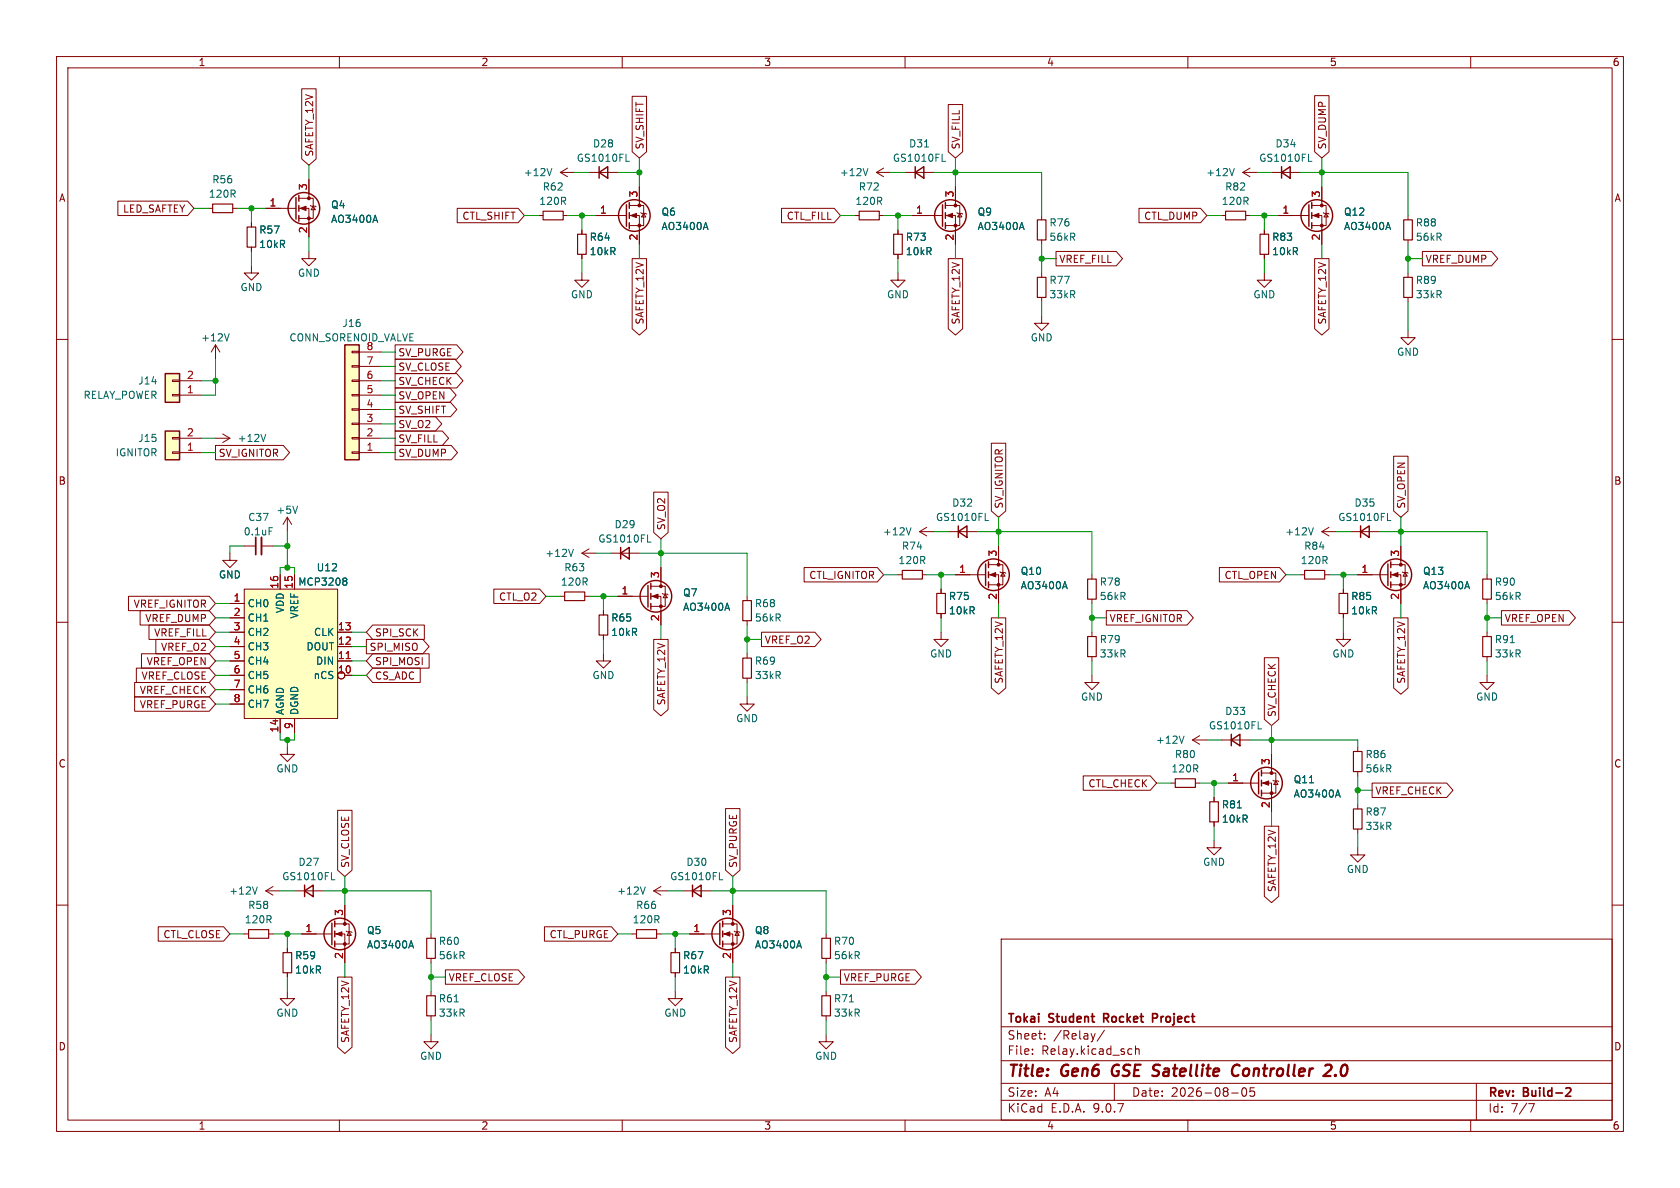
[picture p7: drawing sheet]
<svg xmlns="http://www.w3.org/2000/svg" width="297mm" height="210mm" viewBox="0 0 297 210" stroke-linecap="round" stroke-linejoin="round" font-family="sans-serif">
<g fill="none" stroke="#840000" stroke-width=".18">
<path d="M10 10h277v190h-277zM12 12h273v186h-273zM60 10v2M110 10v2M160 10v2M210 10v2M260 10v2M44.4 39.4v.7M105.4 38.1h5.3M111.3 36.3h2.5v3.6h-2.5M111.3 38.1h1.7v5.1M113 33v3.3"/>
<path d="M113.3 37.6l.1 .1h.8l.1 .1M113.8 37.7l.4 .7h-.8zM160 30.5h5.1M44.4 47v1.3h1.3l-1.3 1.2-1.2-1.2h1.2M44.4 43.7v.8M54.6 44.5v1.2h1.3l-1.3 1.3-1.3-1.3h1.3M102.9 48.3v1.2h1.2l-1.2 1.3-1.3-1.3h1.3M102.9 40.6v.8M102.9 45v.7M10 60h2M38.1 77.5h2.5M38.1 61l-.8 1.2"/>
<path d="M38.1 61l.8 1.2M38.1 61v2.5M39.4 76.7l1.2 .8M40.6 77.5l-1.2 .7M285 60h2M10 110h2M193 119.4v1.3h1.3l-1.3 1.2-1.2-1.2h1.2M193 101.6v.8M193 105.9v.8M193 111.8v.7M193 116.1v.7M285 110h2"/>
<path d="M115.6 157.5l1.2 .7M115.6 157.5h2.5M116.8 156.7l-1.2 .8M214.6 141v.7M214.6 145.3v.8M10 160h2M111.8 165.1h.7M116.1 165.1h.7M146 165.1v.8M146 169.4v.8M146 175.3v.7M146 179.6v.7"/>
<path d="M177 166h108v32h-108zM285 160h2M60 198v2M110 198v2M160 198v2M177 194.5h108M177 191.5h108M177 187.5h108M177 181.5h108M182.5 186.3v.1M182.5 185.5v.1M184.7 183.6v.1"/>
<path d="M184.7 182.8v.1M193.6 182.7l-.4 1M195.2 182.1l-1.2 2M197 191.5v3M199.7 185.4l.4 .1M200.1 186.3l-.4 .1M200.7 185.5l.3-.1 .3 .1 .1 .9M200.7 184.9v1.5M210 198v2M217.7 193.2h1.2M219.7 192.4l.2-.1a.81 .81 0 0 1 .6 .6 .81 .81 0 0 1-.3 .8l-.2 .1a.81 .81 0 0 1-.3-1.4zM221.7 192.3h-.7v.7l.2-.1h.5l.1 .3-.1 .5-.2 .1-.5-.1"/>
<path d="M260 198v2M261 191.5v6.5M270.2 195.1h1l-.6 1.5"/>
</g>
<path d="M195.1 180h.6M195.7 179.2h-.6v1.5M204.5 179.3l-.7-.1v1.5M204.5 179.9l-.7 .1M277.1 192.3l.5 .1 .1 .3-.9 1.1h.9" fill="none" stroke="#840000" stroke-width=".3"/>
<path d="M196.8 188.5a1.27 1.27 0 0 0 0 1.6M219.1 188.4a.88 .88 0 0 0-1 0 .88 .88 0 0 0-.3 1 .69 .69 0 0 0 .3 .7 .69 .69 0 0 0 .8-.1M234.6 188.2h.5a.45 .45 0 0 1 .3 .6l-.1 .3-1.3 1.1h1.2M236.1 190l.1 .1-.1 .1M236.1 190l-.1 .1 .1 .1M236.1 190v.2" fill="none" stroke="#840000" stroke-width=".4"/>
<path d="M43.7 40.1h1.5v3.6h-1.5zM102.1 41.4h1.5v3.6h-1.5zM192.3 102.4h1.5v3.5h-1.5zM192.3 112.5h1.5v3.6h-1.5zM213.9 141.7h1.5v3.6h-1.5zM112.5 164.3h3.6v1.6h-3.6zM145.3 165.9h1.5v3.5h-1.5zM145.3 176h1.5v3.6h-1.5z" fill="none" stroke="#840000" stroke-width=".2"/>
<path d="M124.8 39.3l.4 1.3M163.4 26h.8M166.6 28.5h.6M40.5 59l-.4 1.3M47 76.8l-.4 1.2M114.1 156.8l-.5 1.3M218.7 142.8h.8M150.2 177.1h.7" fill="none" stroke="#006464" stroke-width=".18"/>
<g fill="none" stroke="#840000" stroke-width=".25">
<path d="M110.7 36.2v3.8M111.3 35.8v1M111.3 37.6v1M111.3 39.4v1M161.8 30.5l1.5-1v2zM161.8 29.5v2"/>
<circle cx="112.1" cy="38.1" r="2.79"/>
</g>
<g fill="#840000" stroke="#840000" stroke-width=".18">
<path d="M111.5 38.1l1-.4v.8z"/>
<circle cx="113" cy="36.3" r=".25"/>
<circle cx="113" cy="39.9" r=".25"/>
</g>
<path d="M61 61h2.5v20.3h-2.5z" fill="#ffffc2"/>
<g fill="none" stroke="#840000" stroke-width=".25">
<path d="M52.3 34.9v3.8M52.8 34.5v1.1M52.8 36.3v1M52.8 38.1v1M61 61h2.5v20.3h-2.5zM114.6 103.5v3.8M115.1 103.1v1M115.1 104.9v1M115.1 106.7v1"/>
<circle cx="53.7" cy="36.8" r="2.79"/>
<circle cx="116" cy="105.4" r="2.79"/>
</g>
<g fill="none" stroke="#840000" stroke-width=".18">
<path d="M36.8 36.8h.8M41.1 36.8h.8M47 36.8h5.3M52.8 35.1h2.6v3.5h-2.6M52.8 36.8h1.8v5.1M54.6 31.8v3.3M54.9 36.3l.1 .1h.8l.1 .2M55.4 36.4l.4 .7h-.8zM95.2 38.1h.8M99.1 30.5l1.2 .7M99.1 30.5h2.5M99.6 38.1h.7"/>
<path d="M100.3 29.7l-1.2 .8M151.1 38.1h.8M154.9 30.5h2.6M154.9 30.5l1.3 .7M155.4 38.1h.8M156.2 29.7l-1.3 .8M248.9 38.1v.8M158.7 48.3v1.2h1.3l-1.3 1.3-1.2-1.3h1.2M248.9 58.4v1.3h1.3l-1.3 1.3-1.3-1.3h1.3M248.9 42.4v.8M248.9 48.3v.7M248.9 52.6v.7"/>
<path d="M62.2 79.9h1.3v.2h-1.3zM62.2 77.3h1.3v.3h-1.3zM62.2 74.8h1.3v.3h-1.3zM62.2 72.3h1.3v.2h-1.3zM62.2 69.7h1.3v.3h-1.3zM62.2 67.2h1.3v.2h-1.3zM62.2 64.6h1.3v.3h-1.3zM62.2 62.1h1.3v.3h-1.3zM63.5 77.5h3.8M63.5 74.9h3.8M63.5 72.4h3.8M63.5 69.9h3.8"/>
<path d="M63.5 67.3h3.8M63.5 64.8h3.8M63.5 62.2h3.8M63.5 80h3.8M102.9 97.8l1.2 .8M102.9 97.8h2.5M104.1 97l-1.2 .8M106.7 115.6v1.2h1.2l-1.2 1.3-1.3-1.3h1.3M106.7 108v.7M106.7 112.3v.7M109.2 105.4h5.4M115.1 103.6h2.5v3.6h-2.5"/>
<path d="M115.1 105.4h1.7v5.1M116.8 100.3v3.3M117.1 104.9l.1 .1h.8l.1 .2M117.6 105l.4 .7h-.8zM132.1 105.4v.8M132.1 109.7v.8M132.1 115.6v.7M132.1 119.9v.8M132.1 123.2v1.3h1.2l-1.2 1.2-1.3-1.2h1.3"/>
</g>
<path d="M37.6 36.1h3.5v1.5h-3.5zM96 37.3h3.6v1.6h-3.6zM151.9 37.3h3.5v1.6h-3.5zM248.2 38.9h1.5v3.5h-1.5zM248.2 49h1.5v3.6h-1.5zM105.9 108.7h1.5v3.6h-1.5zM131.3 106.2h1.5v3.5h-1.5zM131.3 116.3h1.5v3.6h-1.5z" fill="none" stroke="#840000" stroke-width=".2"/>
<path d="M66.3 38l.5 1.3M97.6 29.8l-.5 1.3M153.4 29.8l-.4 1.3M101.4 97.1l-.5 1.3M128.6 106.6l.4 1.3" fill="none" stroke="#006464" stroke-width=".18"/>
<g fill="#840000" stroke="#840000" stroke-width=".18">
<path d="M115.3 105.4l1-.4v.8z"/>
<path d="M53.1 36.8l1-.4v.8z"/>
<circle cx="116.8" cy="103.6" r=".25"/>
<circle cx="116.8" cy="107.2" r=".25"/>
<circle cx="54.6" cy="35.1" r=".25"/>
<circle cx="54.6" cy="38.6" r=".25"/>
</g>
<path d="M29.2 66h2.5v5.1h-2.5z" fill="#ffffc2"/>
<path d="M29.2 66h2.5v5.1h-2.5z" fill="none" stroke="#840000" stroke-width=".25"/>
<path d="M30.5 69.7h1.2v.3h-1.2zM30.5 67.2h1.2v.2h-1.2zM31.7 69.9h3.9M31.7 67.3h3.9" fill="none" stroke="#840000" stroke-width=".18"/>
<path d="M29.2 76.2h2.5v5.1h-2.5z" fill="#ffffc2"/>
<g fill="none" stroke="#840000" stroke-width=".25">
<path d="M226.6 30.5l1.5-1v2zM226.6 29.5v2M231.4 36.2v3.8M231.9 35.8v1M231.9 37.6v1M231.9 39.4v1M29.2 76.2h2.5v5.1h-2.5zM240.5 94l1.6-1v2zM240.5 93v2"/>
<circle cx="232.8" cy="38.1" r="2.79"/>
</g>
<g fill="none" stroke="#840000" stroke-width=".18">
<path d="M215.9 38.1h.8M219.7 30.5l1.3 .7M219.7 30.5h2.5M220.2 38.1h.8M221 29.7l-1.3 .8M224.8 30.5h5.1M226.1 38.1h5.3M231.9 36.3h2.5v3.6h-2.5M231.9 38.1h1.8v5.1M233.7 33v3.3M233.9 37.6l.2 .1h.7l.1 .1M234.4 37.7l.4 .7h-.7z"/>
<path d="M30.5 79.9h1.2v.2h-1.2zM30.5 77.3h1.2v.3h-1.2zM31.7 77.5h3.9M31.7 80h3.9M233.7 94h2.5M233.7 94l1.2 .7M234.9 93.2l-1.2 .8M238.8 94h5M99.1 105.4h.7M103.4 105.4h.7"/>
</g>
<path d="M216.7 37.3h3.5v1.6h-3.5zM99.8 104.6h3.6v1.6h-3.6z" fill="none" stroke="#840000" stroke-width=".2"/>
<g fill="#840000" stroke="#840000" stroke-width=".18">
<path d="M232.2 38.1l1-.4v.8z"/>
<circle cx="233.7" cy="36.3" r=".25"/>
<circle cx="233.7" cy="39.9" r=".25"/>
</g>
<path d="M218.2 29.8l-.4 1.3M231.3 28.5h.6M245.4 39.3l.4 1.3M232.2 93.3l-.4 1.3M245.3 92h.6" fill="none" stroke="#006464" stroke-width=".18"/>
<path d="M43.2 104.1h16.5v22.9h-16.5z" fill="#ffffc2"/>
<g fill="none" stroke="#840000" stroke-width=".18">
<path d="M53.3 15.7h2.6v12.4l-1.3 1.1-1.3-1.1zM111.8 17h2.5v9.8l-1.3 1.1-1.2-1.1zM167.6 18.5h2.6v8.3l-1.3 1.1-1.3-1.1zM232.4 16.9h2.6v9.9l-1.3 1.1-1.3-1.1zM20.8 35.6h12.4l1.1 1.2-1.1 1.3h-12.4zM44.4 39.4v.7M47 36.8h2.5M54.6 31.8v2.5M54.6 39.4v2.5M80.8 36.8h10.8l1.1 1.3-1.1 1.3h-10.8zM104.1 30.5h5.1M105.4 38.1h2.5"/>
<path d="M113 33v2.6M138.2 36.8h9.3l1.1 1.3-1.1 1.3h-9.3zM161.3 38.1h5.3M167.1 36.3h2.6v3.6h-2.6M167.1 38.1h1.8v5.1M168.9 33v3.3M169.2 37.6l.1 .1h.8l.1 .1M169.7 37.7l.4 .7h-.8zM184.1 38.1v.8M201.4 36.8h10.8l1.2 1.3-1.2 1.3h-10.8zM226.1 38.1h2.5M233.7 33v2.6"/>
<path d="M44.4 43.7v.8M102.9 40.6v.8M102.9 45v.7M111.8 45.7h2.5v12.4l-1.3 1.1-1.2-1.1zM113 40.6v2.6M158.7 40.6v.8M158.7 45v.7M167.6 45.7h2.6v12.4l-1.3 1.1-1.3-1.1zM184.1 55.9v1.3h1.3l-1.3 1.2-1.2-1.2h1.2M184.1 42.4v.8M184.1 48.3v.7M184.1 52.6v.7"/>
<path d="M186.7 44.4h10.6l1.1 1.3-1.1 1.3h-10.6zM223.5 48.3v1.2h1.3l-1.3 1.3-1.3-1.3h1.3M223.5 40.6v.8M223.5 45v.7M232.4 45.7h2.6v12.4l-1.3 1.1-1.3-1.1zM233.7 40.6v2.6M251.5 44.4h12.2l1.1 1.3-1.1 1.3h-12.2zM38.1 78.7h12l1.1 1.3-1.1 1.3h-12zM69.8 78.7h10l1.1 1.3-1.1 1.3h-10zM69.8 71.1h9.9l1.1 1.3-1.1 1.3h-9.9zM69.8 66h10.9l1.2 1.3-1.2 1.3h-10.9zM69.8 61h10.9l1.2 1.2-1.2 1.3h-10.9z"/>
<path d="M69.8 63.5h10.6l1.1 1.3-1.1 1.2h-10.6zM69.8 68.6h9.7l1.1 1.3-1.1 1.2h-9.7zM69.8 73.7h7.2l1.1 1.2-1.1 1.3h-7.2zM69.8 76.2h8.4l1.1 1.3-1.1 1.2h-8.4zM175.3 78.4h2.5v11.9l-1.3 1.1-1.2-1.1zM40.6 97.8v1.3h1.3l-1.3 1.2-1.2-1.2h1.2M43.2 96.5h2M46.2 96.5h2.1M50.8 91.4v2.6M50.8 91.4l-.8 1.3M50.8 91.4l.8 1.3M107.9 97.8h5.1"/>
<path d="M115.6 87h2.5v7.1l-1.3 1.2-1.2-1.2zM162.6 94l1.2 .7M162.6 94h2.5M163.8 93.2l-1.2 .8M167.6 94h5.1M174.8 99.8h2.5v3.6h-2.5M176.5 96.5v3.3M245.9 99.8h2.5v3.6h-2.5M246.4 80.6h2.5v9.7l-1.3 1.1-1.2-1.1zM247.6 96.5v3.3M22.7 105.4h14.3l1.1 1.3-1.1 1.3h-14.3zM24.1 118.1h12.9l1.1 1.3-1.1 1.3h-12.9z"/>
<path d="M24.8 107.9h12.2l1.1 1.3-1.1 1.3h-12.2zM25 115.6h12l1.1 1.2-1.1 1.3h-12zM26.3 110.5h10.7l1.1 1.3-1.1 1.2h-10.7zM27.6 113h9.4l1.1 1.3-1.1 1.3h-9.4zM40.6 106.7h2.6M40.6 109.2h2.6M40.6 111.8h2.6M40.6 114.3h2.6M40.6 116.8h2.6M40.6 119.4h2.6M43.2 104.1h16.5v22.9h-16.5zM49.5 101.6v2.5"/>
<path d="M52.1 101.6v2.5M59.7 111.8h2.5M59.7 114.3h2.5M59.7 116.8h2.5M61 119.4h1.2M64.8 113h10l1.1 1.3-1.1 1.3h-10zM65.9 115.6h10v2.5h-10l-1.1-1.3zM65.9 110.5h9.1v2.5h-9.1l-1.1-1.2zM65.9 118.1h8.4v2.6h-8.4l-1.1-1.3zM87.3 104.1h8.1l1.1 1.3-1.1 1.3h-8.1zM106.7 108v.7M106.7 112.3v.7"/>
<path d="M109.2 105.4h2.6M115.6 113h2.5v12.4l-1.3 1.1-1.2-1.1zM116.8 100.3v2.6M116.8 108v2.5M134.6 111.8h9.5l1.1 1.2-1.1 1.3h-9.5zM142.2 100.3h12.9l1.1 1.3-1.1 1.3h-12.9zM158.7 101.6h.8M163.1 101.6h.7M166.4 111.8v1.2h1.2l-1.2 1.3-1.3-1.3h1.3M166.4 104.1v.8M166.4 108.5v.7M168.9 101.6h5.3"/>
<path d="M174.8 101.6h1.7v5.1M175.3 109.2h2.5v12.4l-1.3 1.1-1.2-1.1zM176.8 101.1l.1 .1h.8l.1 .1M177.3 101.2l.4 .7h-.8zM195.6 107.9h14.3l1.1 1.3-1.1 1.3h-14.3zM215.6 100.3h10.6l1.1 1.3-1.1 1.3h-10.6zM223.5 116.3h2.6v10.9l-1.3 1.1-1.3-1.1zM229.9 101.6h.7M234.2 101.6h.7M237.5 111.8v1.2h1.3l-1.3 1.3-1.3-1.3h1.3M237.5 104.1v.8M237.5 108.5v.7"/>
<path d="M240 101.6h5.4M245.9 101.6h1.7v5.1M246.4 109.2h2.5v12.4l-1.3 1.1-1.2-1.1zM247.9 101.1l.1 .1h.8l.1 .1M248.4 101.2l.4 .7h-.8zM262.9 119.4v1.3h1.3l-1.3 1.2-1.3-1.2h1.3M262.9 101.6v.8M262.9 105.9v.8M262.9 111.8v.7M262.9 116.1v.7M265.4 107.9h12l1.1 1.3-1.1 1.3h-12zM23.8 120.6h13.2l1.1 1.3-1.1 1.3h-13.2z"/>
<path d="M23.8 123.2h13.2l1.1 1.3-1.1 1.2h-13.2zM40.6 121.9h2.6M40.6 124.5h2.6M49.5 127v2.5M50.8 132.1v1.3h1.3l-1.3 1.2-1.3-1.2h1.3M52.1 127v2.5M191.5 137.2h11.9l1.1 1.2-1.1 1.3h-11.9zM207 138.4h.8M210.8 130.8h2.6M210.8 130.8l1.3 .8M211.3 138.4h.8M212.1 130l-1.3 .8"/>
<path d="M215.9 130.8h5.1M217.2 138.4h5.3M223 136.7h2.6v3.5h-2.6M223 138.4h1.8v5.1M224.8 133.4v3.3M225 137.9l.2 .1h.7l.2 .2M225.6 138l.3 .7h-.7zM240 132.1v.7M240 136.4v.8M242.6 138.4h13.2l1.1 1.3-1.1 1.3h-13.2zM47 157.5l1.3 .7M47 157.5h2.5"/>
<path d="M48.3 156.7l-1.3 .8M52.1 157.5h5M59.7 143.2h2.5v10.6l-1.2 1.1-1.3-1.1zM120.6 157.5h5.1M128.3 142.9h2.5v10.9l-1.3 1.1-1.2-1.1zM214.6 148.6v1.3h1.3l-1.3 1.2-1.2-1.2h1.2M214.6 141v.7M214.6 145.3v.8M223.5 146.1h2.6v12.4l-1.3 1.1-1.3-1.1zM240 149.9v1.2h1.3l-1.3 1.3-1.2-1.3h1.2M240 142.2v.8M240 146.6v.7"/>
<path d="M28 163.8h11.5l1.1 1.3-1.1 1.3h-11.5zM43.2 165.1h.7M47.5 165.1h.8M50.8 175.3v1.2h1.3l-1.3 1.3-1.3-1.3h1.3M50.8 167.6v.8M50.8 172v.7M53.3 165.1h5.4M59.2 163.3h2.5v3.6h-2.5M59.2 165.1h1.8v5.1M59.7 172.7h2.5v12.4l-1.2 1.1-1.3-1.1zM61 160v3.3M61.2 164.6l.1 .1h.8l.1 .1"/>
<path d="M61.7 164.7l.4 .7h-.8zM76.2 165.1v.8M76.2 169.4v.8M76.2 175.3v.7M76.2 179.6v.7M78.7 171.4h12.9l1.1 1.3-1.1 1.3h-12.9zM96.3 163.8h11.8l1.1 1.3-1.1 1.3h-11.8zM119.4 175.3v1.2h1.2l-1.2 1.3-1.3-1.3h1.3M119.4 167.6v.8M119.4 172v.7M121.9 165.1h5.4M127.8 163.3h2.5v3.6h-2.5"/>
<path d="M127.8 165.1h1.7v5.1M128.3 172.7h2.5v12.4l-1.3 1.1-1.2-1.1zM129.5 160v3.3M129.8 164.6l.1 .1h.8l.1 .1M130.3 164.7l.4 .7h-.8zM148.6 171.4h13.2l1.1 1.3-1.1 1.3h-13.2zM76.2 182.9v1.3h1.3l-1.3 1.2-1.3-1.2h1.3M146 182.9v1.3h1.3l-1.3 1.2-1.2-1.2h1.2"/>
<circle cx="60.3" cy="119.4" r=".63"/>
</g>
<path d="M61.2 116.4h.7" fill="none" stroke="#a90000" stroke-width=".18"/>
<g fill="none" stroke="#006464" stroke-width=".18">
<path d="M66.3 38l.5 1.3M110.7 28.5h.6M124.8 39.3l.4 1.3M180.6 39.3l.5 1.3M245.4 39.3l.4 1.3M47.6 93.3h.6M52.6 89.5l-.4 1.2M114.5 95.8h.6M161.1 93.3l-.5 1.3M174.2 92h.6M60.8 102.2h.3l.2 .2-.2 .3M60.8 102.7h.3"/>
<path d="M61.1 102.7l.2 .3v.2l-.1 .2h-.4M128.6 106.6l.4 1.3M188.3 102.8l.4 1.3M259.4 102.8l.4 1.3M267 113.6h.7M209.3 130.1l-.4 1.3M222.4 128.8h.6M236.5 139.6l.4 1.3M45.5 156.8l-.4 1.3M58.6 155.5h.6M127.2 155.5h.6M218.7 142.8h.8"/>
<path d="M72.7 166.3l.4 1.3M80.3 177.1h.7M141.3 166.3l.4 1.3"/>
</g>
<g fill="none" stroke="#840000" stroke-width=".2">
<path d="M183.4 38.9h1.5v3.5h-1.5zM158 41.4h1.5v3.6h-1.5zM183.4 49h1.5v3.6h-1.5zM222.8 41.4h1.5v3.6h-1.5zM159.5 100.8h3.6v1.6h-3.6zM165.6 104.9h1.5v3.6h-1.5zM230.6 100.8h3.6v1.6h-3.6zM236.7 104.9h1.6v3.6h-1.6zM262.1 112.5h1.6v3.6h-1.6zM262.1 102.4h1.6v3.5h-1.6zM207.8 137.7h3.5v1.5h-3.5zM239.3 132.8h1.5v3.6h-1.5z"/>
<path d="M239.3 143h1.5v3.6h-1.5zM43.9 164.3h3.6v1.6h-3.6zM50 168.4h1.6v3.6h-1.6zM75.4 165.9h1.6v3.5h-1.6zM75.4 176h1.6v3.6h-1.6zM118.6 168.4h1.5v3.6h-1.5z"/>
</g>
<g fill="none" stroke="#840000" stroke-width=".25">
<path d="M105.9 30.5l1.5-1v2zM105.9 29.5v2M166.6 36.2v3.8M167.1 35.8v1M167.1 37.6v1M167.1 39.4v1M109.7 97.8l1.6-1v2zM109.7 96.8v2M169.4 94l1.5-1v2zM169.4 93v2M174.2 99.7v3.8M174.8 99.3v1"/>
<path d="M245.4 99.7v3.8M245.9 99.3v1M174.8 101.1v1M174.8 102.9v1M245.9 101.1v1M245.9 102.9v1M217.7 130.8l1.5-1v2zM217.7 129.8v2M222.5 136.5v3.8M223 136.1v1.1M223 137.9v1M223 139.7v1"/>
<path d="M53.8 157.5l1.6-1v2zM53.8 156.5v2M122.4 157.5l1.6-1v2zM122.4 156.5v2M58.7 163.2v3.8M59.2 162.8v1M59.2 164.6v1M59.2 166.4v1M127.3 163.2v3.8M127.8 162.8v1M127.8 164.6v1M127.8 166.4v1"/>
<circle cx="168" cy="38.1" r="2.79"/>
<circle cx="175.6" cy="101.6" r="2.79"/>
<circle cx="246.8" cy="101.6" r="2.79"/>
<circle cx="223.9" cy="138.4" r="2.79"/>
<circle cx="60.1" cy="165.1" r="2.79"/>
<circle cx="128.7" cy="165.1" r="2.79"/>
</g>
<g fill="#840000" stroke="#840000" stroke-width=".18">
<path d="M175 101.6l1-.4v.8z"/>
<path d="M59.4 165.1l1.1-.4v.8z"/>
<path d="M246.1 101.6l1-.4v.8z"/>
<path d="M167.4 38.1l1-.4v.8z"/>
<path d="M128 165.1l1-.4v.8z"/>
<path d="M223.3 138.4l1-.4v.8z"/>
<circle cx="176.5" cy="99.8" r=".25"/>
<circle cx="176.5" cy="103.4" r=".25"/>
<circle cx="61" cy="163.3" r=".25"/>
<circle cx="61" cy="166.9" r=".25"/>
<circle cx="247.6" cy="99.8" r=".25"/>
<circle cx="247.6" cy="103.4" r=".25"/>
<circle cx="168.9" cy="36.3" r=".25"/>
<circle cx="168.9" cy="39.9" r=".25"/>
<circle cx="129.5" cy="163.3" r=".25"/>
<circle cx="129.5" cy="166.9" r=".25"/>
<circle cx="224.8" cy="136.7" r=".25"/>
<circle cx="224.8" cy="140.2" r=".25"/>
</g>
<path d="M45.2 95v3" fill="none" stroke="#840000" stroke-width=".3"/>
<path d="M46.2 95v3" fill="none" stroke="#840000" stroke-width=".33"/>
<g fill="none" stroke="#009600" stroke-width=".18">
<path d="M34.3 36.8h2.5M41.9 36.8h5.1M44.4 36.8v2.6M54.6 29.2v2.6M92.7 38.1h2.5M100.3 38.1h5.1M101.6 30.5h2.5M102.9 38.1v2.5M109.2 30.5h3.8M113 27.9v5.1M148.6 38.1h2.5M156.2 38.1h5.1"/>
<path d="M157.5 30.5h2.5M158.7 38.1v2.5M165.1 30.5h19v7.6M168.9 27.9v5.1M213.4 38.1h2.5M221 38.1h5.1M222.2 30.5h2.6M223.5 38.1v2.5M229.9 30.5h19v7.6M233.7 27.9v5.1M44.4 44.5v2.5M54.6 41.9v2.6"/>
<path d="M102.9 45.7v2.6M113 43.2v2.5M158.7 45.7v2.6M168.9 43.2v2.5M184.1 43.2v5.1M184.1 53.3v2.6M184.1 45.7h2.6M223.5 45.7v2.6M233.7 43.2v2.5M248.9 43.2v5.1M248.9 53.3v5.1M248.9 45.7h2.6"/>
<path d="M35.6 67.3h2.5M35.6 77.5h2.5M38.1 63.5v6.4h-2.5M67.3 67.3h2.5M67.3 62.2h2.5M67.3 64.8h2.5M67.3 69.9h2.5M67.3 74.9h2.5M67.3 77.5h2.5M67.3 72.4h2.5M35.6 80h2.5M43.2 96.5h-2.6v1.3"/>
<path d="M48.3 96.5h2.5M50.8 94v6.3M67.3 80h2.5M105.4 97.8h2.5M113 97.8h19.1v7.6M116.8 95.3v5M165.1 94h2.5M172.7 94h20.3v7.6M176.5 91.4v5.1M236.2 94h2.6M243.8 94h19.1v7.6M247.6 91.4v5.1"/>
<path d="M38.1 116.8h2.5M38.1 111.8h2.5M38.1 119.4h2.5M38.1 114.3h2.5M38.1 106.7h2.5M38.1 109.2h2.5M49.5 101.6v-1.3h2.6v1.3M62.2 116.8h2.6M62.2 111.8h2.6M62.2 119.4h2.6M62.2 114.3h2.6M96.5 105.4h2.6"/>
<path d="M104.1 105.4h5.1M106.7 105.4v2.6M106.7 113v2.6M116.8 110.5v2.5M132.1 110.5v5.1M132.1 113h2.5M156.2 101.6h2.5M163.8 101.6h5.1M166.4 101.6v2.5M166.4 109.2v2.6M176.5 106.7v2.5M193 109.2h2.6"/>
<path d="M193 106.7v5.1M193 116.8v2.6M227.3 101.6h2.6M234.9 101.6h5.1M237.5 101.6v2.5M237.5 109.2v2.6M247.6 106.7v2.5M262.9 109.2h2.5M262.9 106.7v5.1M262.9 116.8v2.6M38.1 124.5h2.5M38.1 121.9h2.5"/>
<path d="M49.5 129.5v1.3h2.6v-1.3M50.8 130.8v1.3M132.1 120.7v2.5M204.5 138.4h2.5M212.1 138.4h5.1M213.4 130.8h2.5M214.6 138.4v2.6M221 130.8h19v1.3M224.8 128.3v5.1M240 137.2v5M240 139.7h2.6M49.5 157.5h2.6"/>
<path d="M57.1 157.5h19.1v7.6M61 154.9v5.1M118.1 157.5h2.5M125.7 157.5h20.3v7.6M129.5 154.9v5.1M214.6 146.1v2.5M224.8 143.5v2.6M240 147.3v2.6M40.6 165.1h2.6M48.3 165.1h5M50.8 165.1v2.5M50.8 172.7v2.6"/>
<path d="M61 170.2v2.5M76.2 172.7h2.5M76.2 170.2v5.1M109.2 165.1h2.6M116.8 165.1h5.1M119.4 165.1v2.5M119.4 172.7v2.6M129.5 170.2v2.5M146 172.7h2.6M146 170.2v5.1M76.2 180.3v2.6M146 180.3v2.6"/>
</g>
<g fill="#009600" stroke="#009600" stroke-width=".18">
<circle cx="44.4" cy="36.8" r=".46"/>
<circle cx="38.1" cy="67.3" r=".46"/>
<circle cx="76.2" cy="172.7" r=".46"/>
<circle cx="61" cy="157.5" r=".46"/>
<circle cx="50.8" cy="165.1" r=".46"/>
<circle cx="129.5" cy="157.5" r=".46"/>
<circle cx="146" cy="172.7" r=".46"/>
<circle cx="119.4" cy="165.1" r=".46"/>
<circle cx="50.8" cy="100.3" r=".46"/>
<circle cx="106.7" cy="105.4" r=".46"/>
<circle cx="50.8" cy="130.8" r=".46"/>
<circle cx="50.8" cy="96.5" r=".46"/>
<circle cx="113" cy="30.5" r=".46"/>
<circle cx="102.9" cy="38.1" r=".46"/>
<circle cx="158.7" cy="38.1" r=".46"/>
<circle cx="248.9" cy="45.7" r=".46"/>
<circle cx="247.6" cy="94" r=".46"/>
<circle cx="233.7" cy="30.5" r=".46"/>
<circle cx="223.5" cy="38.1" r=".46"/>
<circle cx="166.4" cy="101.6" r=".46"/>
<circle cx="116.8" cy="97.8" r=".46"/>
<circle cx="132.1" cy="113" r=".46"/>
<circle cx="176.5" cy="94" r=".46"/>
<circle cx="193" cy="109.2" r=".46"/>
<circle cx="237.5" cy="101.6" r=".46"/>
<circle cx="262.9" cy="109.2" r=".46"/>
<circle cx="240" cy="139.7" r=".46"/>
<circle cx="168.9" cy="30.5" r=".46"/>
<circle cx="184.1" cy="45.7" r=".46"/>
<circle cx="224.8" cy="130.8" r=".46"/>
<circle cx="214.6" cy="138.4" r=".46"/>
</g>
<g font-size="2.8" fill="#840000">
<text x="178" y="190.9">Title:</text>
<text x="187.7" y="190.9">Gen6</text>
<text x="197.4" y="190.9">GSE Satellite</text>
<text x="220.3" y="190.9">Controller</text>
<text x="237.4" y="190.9">2.0</text>
</g>
<g font-size="2.1" fill="#840000">
<text x="178" y="184">Sheet:</text>
<text x="178" y="181.2">Tokai</text>
<text x="185.5" y="181.2">Student</text>
<text x="186.2" y="184">/Relay/</text>
<text x="195.8" y="181.2">Rocket</text>
<text x="205" y="181.2">Project</text>
<text x="178" y="186.7">File:</text>
<text x="184.1" y="186.7">Relay.kicad_sch</text>
<text x="178" y="196.9">KiCad</text>
<text x="178" y="194.1">Size:</text>
<text x="184.7" y="194.1">A4</text>
<text x="185.7" y="196.9">E.D.A.</text>
<text x="193.3" y="196.9">9.0.7</text>
<text x="200" y="194.1">Date:</text>
<text x="207" y="194.1">2026-08-05</text>
<text x="263" y="194.3">Rev:</text>
<text x="263" y="196.9">Id:</text>
<text x="267.1" y="196.9">7/7</text>
<text x="269.4" y="194.3">Build-2</text>
</g>
<g font-size="1.8" fill="#840000">
<text x="35" y="11.9">1</text>
<text x="85" y="11.9">2</text>
<text x="135" y="11.9">3</text>
<text x="185" y="11.9">4</text>
<text x="235" y="11.9">5</text>
<text x="285" y="11.9">6</text>
<text x="55.6" y="27.8" transform="rotate(-90 55.6 27.8)">SAFETY_12V</text>
<text x="114" y="26.5" transform="rotate(-90 114 26.5)">SV_SHIFT</text>
<text x="169.9" y="26.5" transform="rotate(-90 169.9 26.5)">SV_FILL</text>
<text x="234.6" y="26.5" transform="rotate(-90 234.6 26.5)">SV_DUMP</text>
<text x="10.3" y="35.9">A</text>
<text x="285.3" y="35.9">A</text>
<text x="21.7" y="37.8">LED_SAFTEY</text>
<text x="81.6" y="39.1">CTL_SHIFT</text>
<text x="139" y="39.1">CTL_FILL</text>
<text x="202.2" y="39.1">CTL_DUMP</text>
<text x="187.2" y="46.7">VREF_FILL</text>
<text x="251.9" y="46.7">VREF_DUMP</text>
<text x="114" y="57.5" transform="rotate(-90 114 57.5)">SAFETY_12V</text>
<text x="169.9" y="57.5" transform="rotate(-90 169.9 57.5)">SAFETY_12V</text>
<text x="234.6" y="57.5" transform="rotate(-90 234.6 57.5)">SAFETY_12V</text>
<text x="70.3" y="63.2">SV_PURGE</text>
<text x="70.3" y="65.7">SV_CLOSE</text>
<text x="70.3" y="68.3">SV_CHECK</text>
<text x="70.3" y="70.8">SV_OPEN</text>
<text x="70.3" y="73.3">SV_SHIFT</text>
<text x="70.3" y="75.9">SV_O2</text>
<text x="38.6" y="81">SV_IGNITOR</text>
<text x="70.3" y="81">SV_DUMP</text>
<text x="70.3" y="78.4">SV_FILL</text>
<text x="10.3" y="85.9">B</text>
<text x="285.3" y="85.9">B</text>
<text x="117.8" y="93.8" transform="rotate(-90 117.8 93.8)">SV_O2</text>
<text x="177.5" y="90" transform="rotate(-90 177.5 90)">SV_IGNITOR</text>
<text x="248.6" y="90" transform="rotate(-90 248.6 90)">SV_OPEN</text>
<text x="23.5" y="107.6">VREF_IGNITOR</text>
<text x="88.1" y="106.4">CTL_O2</text>
<text x="143" y="102.6">CTL_IGNITOR</text>
<text x="216.4" y="102.6">CTL_OPEN</text>
<text x="25.6" y="110.2">VREF_DUMP</text>
<text x="27.2" y="112.7">VREF_FILL</text>
<text x="66.2" y="112.7">SPI_SCK</text>
<text x="135.1" y="114">VREF_O2</text>
<text x="196.1" y="110.2">VREF_IGNITOR</text>
<text x="265.9" y="110.2">VREF_OPEN</text>
<text x="25.8" y="117.8">VREF_OPEN</text>
<text x="28.4" y="115.3">VREF_O2</text>
<text x="65.2" y="115.3">SPI_MISO</text>
<text x="66.2" y="117.8">SPI_MOSI</text>
<text x="24.6" y="122.9">VREF_CHECK</text>
<text x="24.6" y="125.4">VREF_PURGE</text>
<text x="24.9" y="120.3">VREF_CLOSE</text>
<text x="66.2" y="120.3">CS_ADC</text>
<text x="117.8" y="124.8" transform="rotate(-90 117.8 124.8)">SAFETY_12V</text>
<text x="177.5" y="121" transform="rotate(-90 177.5 121)">SAFETY_12V</text>
<text x="248.6" y="121" transform="rotate(-90 248.6 121)">SAFETY_12V</text>
<text x="225.7" y="126.8" transform="rotate(-90 225.7 126.8)">SV_CHECK</text>
<text x="10.3" y="135.9">C</text>
<text x="285.3" y="135.9">C</text>
<text x="192.3" y="139.4">CTL_CHECK</text>
<text x="243" y="140.7">VREF_CHECK</text>
<text x="61.9" y="153.5" transform="rotate(-90 61.9 153.5)">SV_CLOSE</text>
<text x="130.5" y="153.5" transform="rotate(-90 130.5 153.5)">SV_PURGE</text>
<text x="225.7" y="157.8" transform="rotate(-90 225.7 157.8)">SAFETY_12V</text>
<text x="28.8" y="166.1">CTL_CLOSE</text>
<text x="97.1" y="166.1">CTL_PURGE</text>
<text x="79.2" y="173.7">VREF_CLOSE</text>
<text x="149.1" y="173.7">VREF_PURGE</text>
<text x="10.3" y="185.9">D</text>
<text x="61.9" y="184.5" transform="rotate(-90 61.9 184.5)">SAFETY_12V</text>
<text x="130.5" y="184.5" transform="rotate(-90 130.5 184.5)">SAFETY_12V</text>
<text x="285.3" y="185.9">D</text>
<text x="35" y="199.9">1</text>
<text x="85" y="199.9">2</text>
<text x="135" y="199.9">3</text>
<text x="185" y="199.9">4</text>
<text x="235" y="199.9">5</text>
<text x="285" y="199.9">6</text>
</g>
<g font-size="1.8" fill="#006464">
<text x="101.9" y="28.8">GS1010FL</text>
<text x="104.7" y="26.3">D28</text>
<text x="157.7" y="28.8">GS1010FL</text>
<text x="160.6" y="26.3">D31</text>
<text x="222.5" y="28.8">GS1010FL</text>
<text x="225.4" y="26.3">D34</text>
<text x="36.8" y="35.2">120R</text>
<text x="37.4" y="32.6">R56</text>
<text x="92.5" y="31.3">+12V</text>
<text x="95.8" y="33.9">R62</text>
<text x="148.4" y="31.3">+12V</text>
<text x="151.7" y="33.9">R72</text>
<text x="213.1" y="31.3">+12V</text>
<text x="216.5" y="33.9">R82</text>
<text x="45.7" y="41.5">R57</text>
<text x="58.4" y="39.6">AO3400A</text>
<text x="58.4" y="37.1">Q4</text>
<text x="95.2" y="36.4">120R</text>
<text x="116.8" y="40.9">AO3400A</text>
<text x="116.8" y="38.3">Q6</text>
<text x="151.1" y="36.4">120R</text>
<text x="172.7" y="40.9">AO3400A</text>
<text x="172.7" y="38.3">Q9</text>
<text x="185.4" y="40.2">R76</text>
<text x="215.9" y="36.4">120R</text>
<text x="237.5" y="38.3">Q12</text>
<text x="237.5" y="40.9">AO3400A</text>
<text x="250.2" y="40.2">R88</text>
<text x="45.7" y="44">10kR</text>
<text x="104.1" y="45.3">10kR</text>
<text x="104.1" y="42.8">R64</text>
<text x="160" y="45.3">10kR</text>
<text x="160" y="42.8">R73</text>
<text x="185.4" y="42.8">56kR</text>
<text x="224.8" y="45.3">10kR</text>
<text x="224.8" y="42.8">R83</text>
<text x="250.2" y="42.8">56kR</text>
<text x="42.4" y="51.7">GND</text>
<text x="52.6" y="49.1">GND</text>
<text x="100.8" y="52.9">GND</text>
<text x="156.7" y="52.9">GND</text>
<text x="185.4" y="52.9">33kR</text>
<text x="185.4" y="50.4">R77</text>
<text x="221.5" y="52.9">GND</text>
<text x="250.2" y="52.9">33kR</text>
<text x="250.2" y="50.4">R89</text>
<text x="60.4" y="58">J16</text>
<text x="35.5" y="60.6">+12V</text>
<text x="51.1" y="60.6">CONN_SORENOID_VALVE</text>
<text x="64.7" y="62">8</text>
<text x="182.1" y="60.6">GND</text>
<text x="246.9" y="63.1">GND</text>
<text x="14.7" y="70.7">RELAY_POWER</text>
<text x="24.3" y="68.2">J14</text>
<text x="20.3" y="80.9">IGNITOR</text>
<text x="24.3" y="78.3">J15</text>
<text x="41.9" y="78.3">+12V</text>
<text x="168.2" y="89.8">D32</text>
<text x="239.4" y="89.8">D35</text>
<text x="43" y="94.8">0.1uF</text>
<text x="43.8" y="92.3">C37</text>
<text x="48.8" y="91">+5V</text>
<text x="108.5" y="93.6">D29</text>
<text x="156" y="94.8">+12V</text>
<text x="165.4" y="92.3">GS1010FL</text>
<text x="227.1" y="94.8">+12V</text>
<text x="236.5" y="92.3">GS1010FL</text>
<text x="55.9" y="101.2">U12</text>
<text x="96.3" y="98.7">+12V</text>
<text x="99.7" y="101.2">R63</text>
<text x="105.7" y="96.1">GS1010FL</text>
<text x="158.7" y="99.9">120R</text>
<text x="159.3" y="97.4">R74</text>
<text x="180.3" y="101.8">Q10</text>
<text x="229.9" y="99.9">120R</text>
<text x="230.5" y="97.4">R84</text>
<text x="251.5" y="101.8">Q13</text>
<text x="38.6" y="102.5">GND</text>
<text x="43.7" y="107.5">CH0</text>
<text x="52.6" y="103.7">MCP3208</text>
<text x="99" y="103.7">120R</text>
<text x="120.7" y="105.6">Q7</text>
<text x="133.4" y="107.5">R68</text>
<text x="167.6" y="106.3">R75</text>
<text x="180.3" y="104.4">AO3400A</text>
<text x="194.3" y="106.3">56kR</text>
<text x="194.3" y="103.7">R78</text>
<text x="238.8" y="106.3">R85</text>
<text x="251.5" y="104.4">AO3400A</text>
<text x="264.2" y="106.3">56kR</text>
<text x="264.2" y="103.7">R90</text>
<text x="43.7" y="110.1">CH1</text>
<text x="43.7" y="112.6">CH2</text>
<text x="50.4" y="108.5" transform="rotate(-90 50.4 108.5)">VDD</text>
<text x="52.9" y="109.4" transform="rotate(-90 52.9 109.4)">VREF</text>
<text x="55.4" y="112.6">CLK</text>
<text x="108" y="112.6">10kR</text>
<text x="108" y="110.1">R65</text>
<text x="120.7" y="108.2">AO3400A</text>
<text x="133.4" y="110.1">56kR</text>
<text x="167.6" y="108.8">10kR</text>
<text x="194.3" y="113.9">R79</text>
<text x="238.8" y="108.8">10kR</text>
<text x="264.2" y="113.9">R91</text>
<text x="43.7" y="115.2">CH3</text>
<text x="43.7" y="117.7">CH4</text>
<text x="54.1" y="115.2">DOUT</text>
<text x="55.8" y="117.7">DIN</text>
<text x="133.4" y="117.7">R69</text>
<text x="164.3" y="116.4">GND</text>
<text x="194.3" y="116.4">33kR</text>
<text x="235.5" y="116.4">GND</text>
<text x="264.2" y="116.4">33kR</text>
<text x="43.7" y="120.2">CH5</text>
<text x="43.7" y="122.8">CH6</text>
<text x="43.7" y="125.3">CH7</text>
<text x="55.4" y="120.2">nCS</text>
<text x="104.6" y="120.2">GND</text>
<text x="133.4" y="120.2">33kR</text>
<text x="191" y="124.1">GND</text>
<text x="260.9" y="124.1">GND</text>
<text x="50.4" y="126.5" transform="rotate(-90 50.4 126.5)">AGND</text>
<text x="52.9" y="126.5" transform="rotate(-90 52.9 126.5)">DGND</text>
<text x="130" y="127.9">GND</text>
<text x="204.3" y="131.7">+12V</text>
<text x="213.6" y="129.1">GS1010FL</text>
<text x="216.5" y="126.6">D33</text>
<text x="48.8" y="136.8">GND</text>
<text x="207" y="136.8">120R</text>
<text x="207.6" y="134.2">R80</text>
<text x="241.3" y="136.8">56kR</text>
<text x="241.3" y="134.2">R86</text>
<text x="215.9" y="143.1">R81</text>
<text x="228.6" y="138.7">Q11</text>
<text x="228.6" y="141.2">AO3400A</text>
<text x="215.9" y="145.6">10kR</text>
<text x="241.3" y="146.9">33kR</text>
<text x="241.3" y="144.4">R87</text>
<text x="49.8" y="155.8">GS1010FL</text>
<text x="52.7" y="153.3">D27</text>
<text x="118.4" y="155.8">GS1010FL</text>
<text x="121.2" y="153.3">D30</text>
<text x="212.6" y="153.3">GND</text>
<text x="238" y="154.5">GND</text>
<text x="40.4" y="158.3">+12V</text>
<text x="43.8" y="160.9">R58</text>
<text x="109" y="158.3">+12V</text>
<text x="112.4" y="160.9">R66</text>
<text x="43.2" y="163.4">120R</text>
<text x="64.8" y="167.9">AO3400A</text>
<text x="64.8" y="165.3">Q5</text>
<text x="77.5" y="167.2">R60</text>
<text x="111.7" y="163.4">120R</text>
<text x="133.4" y="167.9">AO3400A</text>
<text x="133.4" y="165.3">Q8</text>
<text x="147.3" y="167.2">R70</text>
<text x="52.1" y="172.3">10kR</text>
<text x="52.1" y="169.8">R59</text>
<text x="77.5" y="169.8">56kR</text>
<text x="120.7" y="172.3">10kR</text>
<text x="120.7" y="169.8">R67</text>
<text x="147.3" y="169.8">56kR</text>
<text x="48.8" y="179.9">GND</text>
<text x="77.5" y="179.9">33kR</text>
<text x="77.5" y="177.4">R61</text>
<text x="117.3" y="179.9">GND</text>
<text x="147.3" y="179.9">33kR</text>
<text x="147.3" y="177.4">R71</text>
<text x="74.2" y="187.6">GND</text>
<text x="144" y="187.6">GND</text>
</g>
<g font-size="1.8" fill="#a90000">
<text x="54.4" y="33.7" transform="rotate(-90 54.4 33.7)">3</text>
<text x="112.8" y="35" transform="rotate(-90 112.8 35)">3</text>
<text x="168.7" y="35" transform="rotate(-90 168.7 35)">3</text>
<text x="233.4" y="35" transform="rotate(-90 233.4 35)">3</text>
<text x="47.6" y="36.6">1</text>
<text x="54.4" y="41.3" transform="rotate(-90 54.4 41.3)">2</text>
<text x="106" y="37.8">1</text>
<text x="161.9" y="37.8">1</text>
<text x="226.6" y="37.8">1</text>
<text x="112.8" y="42.6" transform="rotate(-90 112.8 42.6)">2</text>
<text x="168.7" y="42.6" transform="rotate(-90 168.7 42.6)">2</text>
<text x="233.4" y="42.6" transform="rotate(-90 233.4 42.6)">2</text>
<text x="64.7" y="64.5">7</text>
<text x="32.9" y="69.6">1</text>
<text x="32.9" y="67.1">2</text>
<text x="64.7" y="69.6">5</text>
<text x="64.7" y="67.1">6</text>
<text x="32.9" y="77.2">2</text>
<text x="64.7" y="77.2">2</text>
<text x="64.7" y="74.7">3</text>
<text x="64.7" y="72.1">4</text>
<text x="32.9" y="79.8">1</text>
<text x="64.7" y="79.8">1</text>
<text x="169.5" y="101.3">1</text>
<text x="176.3" y="98.5" transform="rotate(-90 176.3 98.5)">3</text>
<text x="240.6" y="101.3">1</text>
<text x="247.4" y="98.5" transform="rotate(-90 247.4 98.5)">3</text>
<text x="41.2" y="106.4">1</text>
<text x="49.3" y="104.2" transform="rotate(-90 49.3 104.2)">16</text>
<text x="51.8" y="104.2" transform="rotate(-90 51.8 104.2)">15</text>
<text x="109.8" y="105.2">1</text>
<text x="116.6" y="102.3" transform="rotate(-90 116.6 102.3)">3</text>
<text x="176.3" y="106.1" transform="rotate(-90 176.3 106.1)">2</text>
<text x="247.4" y="106.1" transform="rotate(-90 247.4 106.1)">2</text>
<text x="41.2" y="109">2</text>
<text x="41.2" y="111.5">3</text>
<text x="59.6" y="111.5">13</text>
<text x="116.6" y="109.9" transform="rotate(-90 116.6 109.9)">2</text>
<text x="41.2" y="114">4</text>
<text x="41.2" y="116.6">5</text>
<text x="41.2" y="119.1">6</text>
<text x="59.6" y="114">12</text>
<text x="59.6" y="116.6">11</text>
<text x="59.6" y="119.1">10</text>
<text x="41.2" y="121.7">7</text>
<text x="41.2" y="124.2">8</text>
<text x="49.3" y="129.6" transform="rotate(-90 49.3 129.6)">14</text>
<text x="51.8" y="129" transform="rotate(-90 51.8 129)">9</text>
<text x="224.5" y="135.3" transform="rotate(-90 224.5 135.3)">3</text>
<text x="217.7" y="138.2">1</text>
<text x="224.5" y="142.9" transform="rotate(-90 224.5 142.9)">2</text>
<text x="60.7" y="162" transform="rotate(-90 60.7 162)">3</text>
<text x="129.3" y="162" transform="rotate(-90 129.3 162)">3</text>
<text x="53.9" y="164.8">1</text>
<text x="122.5" y="164.8">1</text>
<text x="60.7" y="169.6" transform="rotate(-90 60.7 169.6)">2</text>
<text x="129.3" y="169.6" transform="rotate(-90 129.3 169.6)">2</text>
</g>
</svg>
